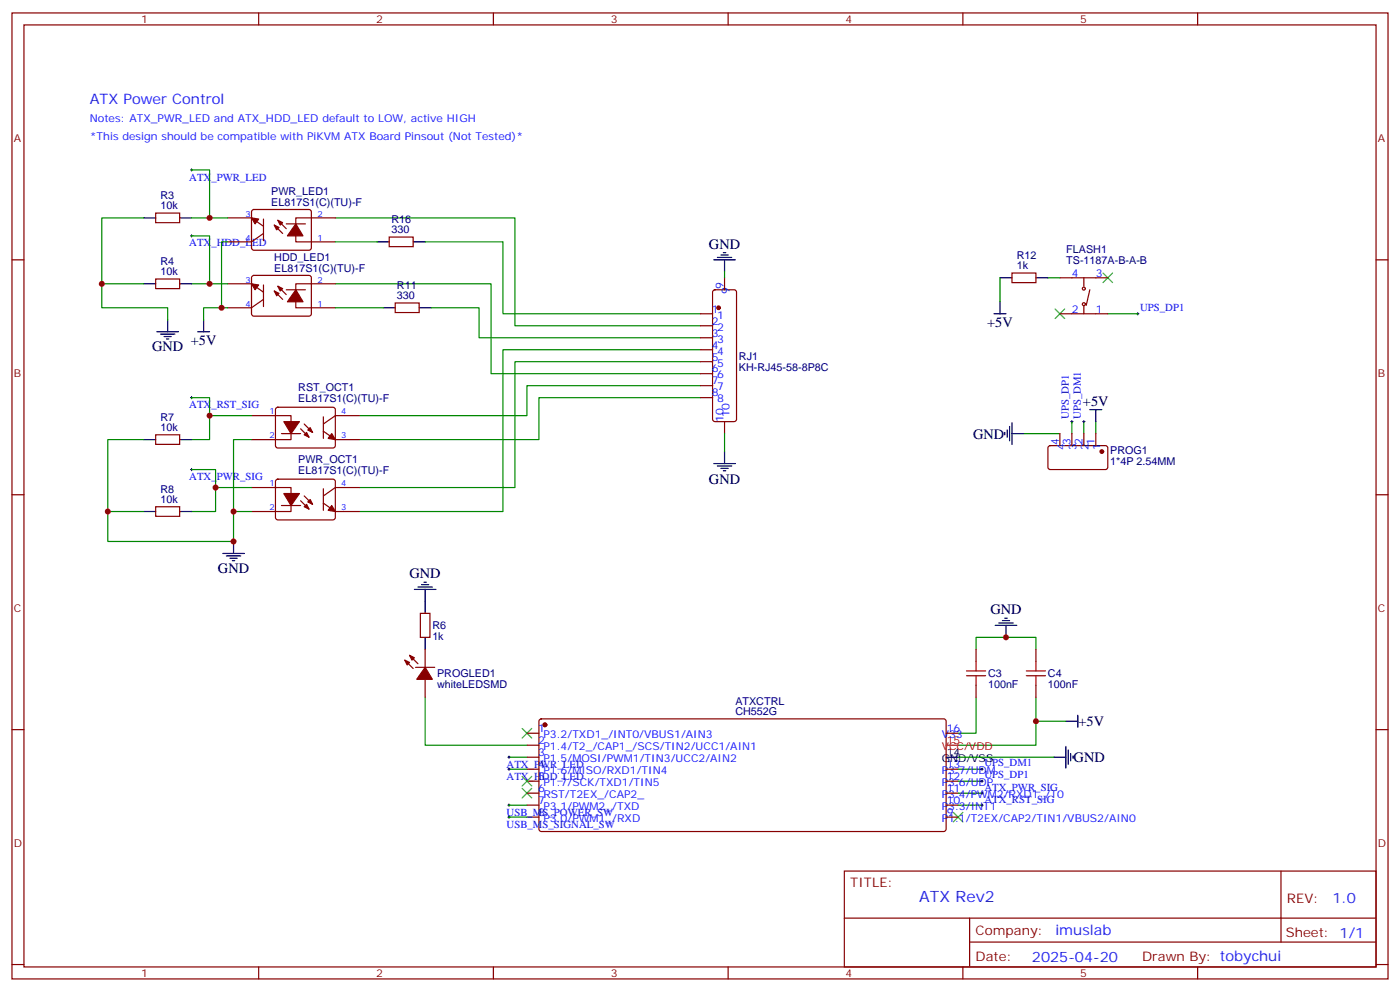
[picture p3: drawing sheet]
<svg xmlns="http://www.w3.org/2000/svg" width="412mm" height="292mm" viewBox="0 0 412 292" stroke-linecap="round" stroke-linejoin="round" font-family="sans-serif">
<g fill="none" stroke="#870000" stroke-width=".35">
<path d="M3.5 3.8h405.4v284.3h-405.4zM7.1 7.3h398.2v277.3h-398.2zM76.2 3.8v3.5M145.3 3.8v3.5M214.5 3.8v3.5M283.6 3.8v3.5M352.8 3.8v3.5M3.5 76.5h3.6M45.9 62.7h7v2.8h-7zM67 64.1h7.1l3.5 2.5M74.3 61.9l.5-.2h16.5l.4 .7v10.8l-.7 .5-16.5-.1-.4-.6v-10.6zM77.6 64.5v6.3"/>
<path d="M77.6 68.7l-3.5 2.5h-7.1M80.8 66.3l2.5 2.4M81.8 64.8l2.5 2.5M84.3 65.9h5.7M98.8 64.1h-11.7v7.1h11.7M114.7 69.8h7v2.8h-7zM405.3 76.5h3.6M45.9 82.1h7v2.8h-7zM67 83.5h7.1l3.5 2.5M74.3 81.3l.5-.2h16.5l.4 .7v10.8l-.7 .5-16.5-.1-.4-.6v-10.6zM77.6 88.1l-3.5 2.5h-7.1M77.6 83.9v6.3"/>
<path d="M80.8 85.7l2.5 2.4M81.8 84.2l2.5 2.5M84.3 85.3h5.7M98.8 83.5h-11.7v7.1h11.7M116.4 89.2h7.1v2.8h-7.1zM206.4 92.4h3.5M206.4 95.9h3.5M206.4 99.4h3.5M210.1 85.5l.5-.2h5.7l.5 .2 .2 .5v37.4l-.3 .5-.4 .2h-5.7l-.5-.2-.2-.5v-37.4zM213.4 81.8v3.5M298.1 80.4h7.1v2.8h-7.1zM312.2 92.4h14.1"/>
<path d="M312.2 81.8h14.1M319.3 81.8v2.4M319.3 89.9v2.5M321 85.3l-1 4.6M206.4 102.9h3.5M206.4 106.5h3.5M206.4 110h3.5M206.4 113.5h3.5M206.4 117.1h3.5M45.9 128h7v2.8h-7zM74.1 122.3h11.6v7.1h-11.6M81.4 120.1l.4-.2h16.5l.5 .7-.1 10.8-.6 .5-16.5-.1-.5-.6v-10.6z"/>
<path d="M82.9 127.6h5.6M88.5 126.2l2.5 2.5M89.6 124.8l2.5 2.5M95.2 126.9l3.6 2.5h7M95.2 122.7v6.3M105.8 122.3h-7l-3.6 2.5M213.4 124.1v3.5M308.9 131.4l.5-.2h16.5l.4 .7v5.9l-.7 .4h-16.5l-.4-.7v-5.6zM312.2 127.6v3.6M315.7 127.6v3.6M319.3 127.6v3.6M322.8 127.6v3.6"/>
<path d="M3.5 145.6h3.6M45.9 149.2h7v2.8h-7zM74.1 143.5h11.6v7.1h-11.6M81.4 141.2l.4-.2 16.5 .1 .5 .6-.1 10.9-.6 .4h-16.5l-.5-.7v-10.6zM82.9 148.8h5.6M88.5 147.4l2.5 2.5M89.6 146l2.5 2.4M95.2 143.9v6.3M95.2 148.1l3.6 2.5h7M105.8 143.5h-7l-3.6 2.5M405.3 145.6h3.6M119.2 194.3l2.5 2.5"/>
<path d="M120.6 192.9l2.5 2.5M122.4 196.4h5.7M123.8 180.6h2.8v7h-2.8zM125.2 191.1v5.3M125.2 200v5.2M287.5 191.1v3.6M305.2 191.1v3.6M3.5 214.8h3.6M155.2 215.8h3.5M155.2 219.4h3.5M159 211.8l.5-.2 118.8 .1 .4 .6-.1 32-.6 .5-118.8-.1-.5-.6v-31.8zM278.7 215.8h3.5"/>
<path d="M287.5 201.7v3.5M305.2 201.7v3.5M405.3 214.8h3.6M155.2 222.9h3.5M155.2 226.4h3.5M155.2 229.9h3.5M155.2 233.5h3.5M155.2 237h3.5M278.7 226.4h3.5M278.7 229.9h3.5M278.7 233.5h3.5M278.7 237h3.5"/>
<path d="M155.2 240.5h3.5M248.7 256.4h156.6v28.2h-156.6zM278.7 240.5h3.5M377.3 256.4v20.9M248.7 270.2h156.5M285.6 277.3h119.6M285.6 270.2v14.2M3.5 283.9h3.6M76.2 284.6v3.5M145.3 284.6v3.5M214.5 284.6v3.5M283.6 284.6v3.5"/>
<path d="M352.8 284.6v3.5M405.3 283.9h3.6"/>
<circle cx="319.3" cy="89.5" r=".44"/>
<circle cx="319.3" cy="84.9" r=".44"/>
</g>
<g fill="none" stroke="#008700" stroke-width=".35">
<path d="M56.4 50h5.3v14.1M42.3 64.1h-12.3v26.5h19.4v3.5M56.4 69.4h5.3v14.1M56.4 64.1h10.6M67 71.2h-1.7v19.4M98.8 64.1h52.9v31.8h54.7M98.8 71.2h12.3M125.2 71.2h23v21.2h58.2M30 83.5h12.3M56.4 83.5h10.6M67 90.6h-7v3.5M98.8 83.5h45.8v26.5h61.8"/>
<path d="M98.8 90.6h14.1M127 90.6h14.1v8.8h65.3M213.4 80v1.8M294.6 81.8v7M308.7 81.8h3.5M326.3 92.4h8.8M56.4 117.1h5.3v5.2M206.4 117.1h-47.7v12.3h-52.9M206.4 113.5h-51.2v8.8h-49.4M206.4 106.5h-54.7v37h-45.9M206.4 102.9h-58.2v47.7h-42.4M42.3 129.4h-10.6v21.2h10.6"/>
<path d="M56.4 138.2h7.1v5.3M74.1 122.3h-12.4v7.1h-5.3M74.1 129.4h-5.3v30h-37.1v-8.8M213.4 127.6v5.3M301.6 127.6h10.6M315.7 124.1v3.5M319.3 124.1v3.5M322.8 124.1v3.5M68.8 150.6h5.3M74.1 143.5h-10.6v7.1h-7.1M287.5 191.1v-3.5h17.7v3.5M125.2 205.2v14.2h30"/>
<path d="M287.5 205.2v10.6h-5.3M305.2 205.2v14.2h-23M305.2 212.3h8.8M149.9 222.9h5.3M149.9 237h5.3M149.9 226.4h5.3M282.2 222.9h28.2M282.2 237h7.1M282.2 233.5h7.1M282.2 229.9h7.1M282.2 226.4h7.1M149.9 240.5h5.3"/>
</g>
<g fill="none" stroke="#000" stroke-width=".29">
<path d="M56.1 50h.7M56.4 49.7v.7M56.1 69.4h.7M56.4 69.1v.7M334.8 92.4h.7M335.1 92v.7M56.1 117.1h.7M56.4 116.7v.7M56.1 138.2h.7M56.4 137.9v.7M315.4 124.1h.7M315.7 123.8v.7"/>
<path d="M318.9 124.1h.7M319.3 123.8v.7M149.6 226.4h.7M149.6 237h.7M149.6 222.9h.7M149.9 222.5v.7M149.9 226.1v.7M149.9 236.6v.7M288.9 226.4h.7M288.9 229.9h.7M288.9 233.5h.7M288.9 237h.7"/>
<path d="M289.3 226.1v.7M289.3 229.6v.7M289.3 233.1v.7M289.3 236.6v.7M149.6 240.5h.7M149.9 240.2v.7"/>
</g>
<g fill="#870000" stroke="#870000" stroke-width=".35">
<path d="M97.7 127.6l1.1 1.8-2.1-.4z"/>
<path d="M90.3 127.3l.7 1.4-1.4-.7z"/>
<path d="M90.7 126.6l.7-.7 .7 1.4z"/>
<path d="M83.6 124.1h4.6l-2.5 3.5z"/>
<path d="M97.7 148.8l1.1 1.8-2.1-.4z"/>
<path d="M89.6 149.2l.7-.8 .7 1.5z"/>
<path d="M90.7 147.7l.7-.7 .7 1.4z"/>
<path d="M83.6 145.3h4.6l-2.5 3.5z"/>
<path d="M74.1 83.5l2.1 .4-1.1 1.4z"/>
<path d="M81.8 84.2l1.5 .7-.8 .8z"/>
<path d="M80.8 85.7l1.4 .7-.7 .7z"/>
<path d="M87.1 85.3l2.2 3.5h-4.6z"/>
<path d="M74.1 64.1l2.1 .4-1.1 1.4z"/>
<path d="M81.8 64.8l1.5 .7-.8 .8z"/>
<path d="M80.8 66.3l1.4 .7-.7 .7z"/>
<path d="M87.1 65.9l2.2 3.5h-4.6z"/>
<path d="M120.6 192.9l1.5 .7-.7 .7z"/>
<path d="M119.2 194.3l1.4 .7-.7 .7z"/>
<path d="M125.2 196.4l2.2 3.6h-4.6z"/>
<circle cx="211.7" cy="90.6" r=".53"/>
<circle cx="324.6" cy="132.9" r=".53"/>
<circle cx="160.5" cy="213.4" r=".53"/>
</g>
<g fill="none" stroke="#000" stroke-width=".35">
<path d="M42.3 64.1h3.6M52.9 64.1h3.5M111.1 71.2h3.6M121.7 71.2h3.5M210.3 76.5h6.3M211.3 75.8h4.2M212.4 75.1h2.1M213.1 74.4h.7M213.4 76.5v3.5M42.3 83.5h3.6M46.2 97.6h6.4M47.3 98.4h4.2"/>
<path d="M48.3 99.1h2.1M49 99.8h.7M49.4 94.1v3.5M52.9 83.5h3.5M58.2 97.6h3.5M60 94.1v3.5M112.9 90.6h3.5M123.5 90.6h3.5M292.8 92.4h3.5M294.6 81.8h3.5M294.6 88.8v3.6M305.2 81.8h3.5"/>
<path d="M42.3 129.4h3.6M52.9 129.4h3.5M210.3 136.5h6.3M211.3 137.2h4.2M212.4 137.9h2.1M213.1 138.6h.7M213.4 132.9v3.6M296 127.3v.7M296.7 126.6v2.1M297.4 125.5v4.3M298.1 127.6h3.5M298.1 124.5v6.3"/>
<path d="M321 120.6h3.6M322.8 120.6v3.5M42.3 150.6h3.6M52.9 150.6h3.5M68.8 159.4v3.5M65.6 162.9h6.4M66.7 163.6h4.2M67.7 164.3h2.1M68.4 165h.7M122.1 173.5h6.3M123.1 172.8h4.3M124.2 172.1h2.1"/>
<path d="M124.9 171.4h.7M125.2 173.5v7.1M125.2 187.6v3.5M293.2 184.1h6.3M294.2 183.4h4.2M295.3 182.7h2.1M296 182h.7M296.3 184.1v3.5M314 212.3h3.5M314 219.7v6.4M317.5 210.5v3.6M278.7 222.9h3.5"/>
<path d="M310.4 222.9h3.6M314.7 220.8v4.2M315.4 221.8v2.1M316.1 222.5v.7"/>
</g>
<path d="M310.8 90.9l2.8 2.9M313.6 90.9l-2.8 2.9M324.9 80.4l2.8 2.8M327.7 80.4l-2.8 2.8M153.8 214.4l2.8 2.8M156.6 214.4l-2.8 2.8M153.8 232.1l2.8 2.8M153.8 228.5l2.8 2.9M156.6 232.1l-2.8 2.8M156.6 228.5l-2.8 2.9M280.8 239.1l2.8 2.8M283.6 239.1l-2.8 2.8" fill="none" stroke="#3c3" stroke-width=".35"/>
<path d="M284.7 197.5h5.6M284.7 198.9h5.6M287.5 194.7v2.8M287.5 198.9v2.8M302.3 197.5h5.7M302.3 198.9h5.7M305.2 194.7v2.8M305.2 198.9v2.8" fill="none" stroke="#a10000" stroke-width=".35"/>
<path d="M278.7 219.4h3.5" fill="none" stroke="#f00" stroke-width=".35"/>
<g fill="#c00">
<circle cx="61.7" cy="64.1" r=".88"/>
<circle cx="61.7" cy="83.5" r=".88"/>
<circle cx="30" cy="83.5" r=".88"/>
<circle cx="65.3" cy="90.6" r=".88"/>
<circle cx="63.5" cy="143.5" r=".88"/>
<circle cx="61.7" cy="122.3" r=".88"/>
<circle cx="68.8" cy="150.6" r=".88"/>
<circle cx="31.8" cy="150.6" r=".88"/>
<circle cx="68.8" cy="159.4" r=".88"/>
<circle cx="296.3" cy="187.6" r=".88"/>
<circle cx="305.2" cy="212.3" r=".88"/>
</g>
<text font-size="4.6" fill="#00f" x="270.8" y="265.4">ATX Rev2</text>
<g font-size="4.2" fill="#00f">
<text x="26.5" y="30.6">ATX Power Control</text>
<text x="392.5" y="265.7">1.0</text>
<text x="310.9" y="275.2">imuslab</text>
<text x="304" y="283">2025-04-20</text>
</g>
<g font-size="4.2">
<text x="208.8" y="73.3">GND</text>
<text x="56.2" y="101.6">+5V</text>
<text x="290.8" y="96.3">+5V</text>
<text x="44.8" y="103.3">GND</text>
<text x="319" y="119.5">+5V</text>
<text x="286.6" y="129.1">GND</text>
<text x="208.8" y="142.5">GND</text>
<text x="64.2" y="168.6">GND</text>
<text x="120.6" y="170.3">GND</text>
<text x="291.7" y="180.9">GND</text>
<text x="317.7" y="213.7">+5V</text>
<text x="316.3" y="224.3">GND</text>
</g>
<g font-size="3.9" fill="#800">
<text x="250.5" y="261">TITLE:</text>
<text x="379.1" y="265.7">REV:</text>
<text x="287.4" y="275.2">Company:</text>
<text x="378.7" y="275.8">Sheet: 1/1</text>
<text x="287.4" y="282.9">Date:</text>
<text x="336.4" y="282.9">Drawn By: tobychui</text>
</g>
<g font-size="3.2" fill="#800">
<text x="41.6" y="6.8">1</text>
<text x="110.8" y="6.8">2</text>
<text x="179.9" y="6.8">3</text>
<text x="249.1" y="6.8">4</text>
<text x="318.2" y="6.8">5</text>
<text x="4.1" y="41.9">A</text>
<text x="405.9" y="41.9">A</text>
<text x="4.1" y="111.1">B</text>
<text x="405.9" y="111.1">B</text>
<text x="4.1" y="180.2">C</text>
<text x="405.9" y="180.2">C</text>
<text x="4.1" y="249.3">D</text>
<text x="405.9" y="249.3">D</text>
<text x="41.6" y="287.6">1</text>
<text x="110.8" y="287.6">2</text>
<text x="179.9" y="287.6">3</text>
<text x="249.1" y="287.6">4</text>
<text x="318.2" y="287.6">5</text>
</g>
<g font-size="3.2" fill="#00f">
<text x="26.5" y="35.9">Notes: ATX_PWR_LED and ATX_HDD_LED default to LOW, active HIGH</text>
<text x="26.5" y="41.2">*This design should be compatible with PiKVM ATX Board Pinsout (Not Tested)*</text>
<text x="55.7" y="53.1">ATX_PWR_LED</text>
<text x="55.7" y="72.5">ATX_HDD_LED</text>
<text x="315.7" y="81.4">4</text>
<text x="322.8" y="81.4">3</text>
<text x="213.1" y="85.1" transform="rotate(-90 213.1 85.1)">9</text>
<text x="214.8" y="86.6" transform="rotate(-90 214.8 86.6)">9</text>
<text x="209.7" y="92">1</text>
<text x="209.7" y="95.5">2</text>
<text x="211.2" y="93.8">1</text>
<text x="315.7" y="92">2</text>
<text x="322.8" y="92">1</text>
<text x="335.8" y="91.5">UPS_DP1</text>
<text x="209.7" y="99.1">3</text>
<text x="211.2" y="97.3">2</text>
<text x="211.2" y="100.8">3</text>
<text x="209.7" y="102.6">4</text>
<text x="209.7" y="106.1">5</text>
<text x="211.2" y="104.4">4</text>
<text x="211.2" y="107.9">5</text>
<text x="209.7" y="109.6">6</text>
<text x="209.7" y="113.2">7</text>
<text x="211.2" y="111.4">6</text>
<text x="55.7" y="120">ATX_RST_SIG</text>
<text x="209.7" y="116.7">8</text>
<text x="211.2" y="114.9">7</text>
<text x="211.2" y="118.5">8</text>
<text x="213.1" y="124.3" transform="rotate(-90 213.1 124.3)">10</text>
<text x="214.8" y="122.8" transform="rotate(-90 214.8 122.8)">10</text>
<text x="314.9" y="123.4" transform="rotate(-90 314.9 123.4)">UPS_DP1</text>
<text x="318.4" y="123.4" transform="rotate(-90 318.4 123.4)">UPS_DM1</text>
<text x="311.9" y="131" transform="rotate(-90 311.9 131)">4</text>
<text x="315.4" y="131" transform="rotate(-90 315.4 131)">3</text>
<text x="318.9" y="131" transform="rotate(-90 318.9 131)">2</text>
<text x="322.4" y="131" transform="rotate(-90 322.4 131)">1</text>
<text x="313.6" y="132.5" transform="rotate(-90 313.6 132.5)">4</text>
<text x="317.1" y="132.5" transform="rotate(-90 317.1 132.5)">3</text>
<text x="320.7" y="132.5" transform="rotate(-90 320.7 132.5)">2</text>
<text x="324.2" y="132.5" transform="rotate(-90 324.2 132.5)">1</text>
<text x="55.7" y="141.1">ATX_PWR_SIG</text>
<text x="158.6" y="215.5">1</text>
<text x="278.9" y="215.5">16</text>
<text x="158.6" y="219">2</text>
<text x="160.1" y="217.2">P3.2/TXD1_/INT0/VBUS1/AIN3</text>
<text x="160.1" y="220.8">P1.4/T2_/CAP1_/SCS/TIN2/UCC1/AIN1</text>
<text x="277.4" y="217.2">V33</text>
<text x="149.2" y="226">ATX_PWR_LED</text>
<text x="158.6" y="222.5">3</text>
<text x="158.6" y="226.1">4</text>
<text x="160.1" y="224.3">P1.5/MOSI/PWM1/TIN3/UCC2/AIN2</text>
<text x="160.1" y="227.8">P1.6/MISO/RXD1/TIN4</text>
<text x="277.4" y="227.8">P3.7/UDM</text>
<text x="278.9" y="226.1">13</text>
<text x="290" y="225.5">UPS_DM1</text>
<text x="149.2" y="229.5">ATX_HDD_LED</text>
<text x="158.6" y="229.6">5</text>
<text x="158.6" y="233.1">6</text>
<text x="160.1" y="231.4">P1.7/SCK/TXD1/TIN5</text>
<text x="277.4" y="231.4">P3.6/UDP</text>
<text x="278.9" y="233.1">11</text>
<text x="278.9" y="229.6">12</text>
<text x="290" y="229.1">UPS_DP1</text>
<text x="290" y="232.8">ATX_PWR_SIG</text>
<text x="158.6" y="236.6">7</text>
<text x="160.1" y="234.9">RST/T2EX_/CAP2_</text>
<text x="160.1" y="238.4">P3.1/PWM2_/TXD</text>
<text x="277.4" y="238.4">P3.3/INT1</text>
<text x="277.4" y="234.9">P3.4/PWM2/RXD1_/T0</text>
<text x="278.9" y="236.6">10</text>
<text x="290" y="236.4">ATX_RST_SIG</text>
<text x="149.2" y="240.1">USB_MS_POWER_SW</text>
<text x="149.2" y="243.7">USB_MS_SIGNAL_SW</text>
<text x="158.6" y="240.2">8</text>
<text x="160.1" y="241.9">P3.0/PWM1_/RXD</text>
<text x="277.4" y="241.9">P1.1/T2EX/CAP2/TIN1/VBUS2/AIN0</text>
<text x="278.9" y="240.2">9</text>
</g>
<g font-size="3.2" fill="#000080">
<text x="47.3" y="58.5">R3</text>
<text x="79.9" y="57.5">PWR_LED1</text>
<text x="47.3" y="61.7">10k</text>
<text x="79.9" y="60.6">EL817S1(C)(TU)-F</text>
<text x="115.3" y="65.5">R16</text>
<text x="115.3" y="68.7">330</text>
<text x="47.3" y="77.9">R4</text>
<text x="80.8" y="76.9">HDD_LED1</text>
<text x="299.5" y="76.2">R12</text>
<text x="314.1" y="77.6">TS-1187A-B-A-B</text>
<text x="314.1" y="74.5">FLASH1</text>
<text x="47.3" y="81.1">10k</text>
<text x="80.8" y="80">EL817S1(C)(TU)-F</text>
<text x="299.5" y="79.3">1k</text>
<text x="116.9" y="88.1">330</text>
<text x="116.9" y="84.9">R11</text>
<text x="217.7" y="105.9">RJ1</text>
<text x="217.7" y="109.1">KH-RJ45-58-8P8C</text>
<text x="87.9" y="118.3">EL817S1(C)(TU)-F</text>
<text x="87.9" y="115.1">RST_OCT1</text>
<text x="47.3" y="123.8">R7</text>
<text x="47.3" y="126.9">10k</text>
<text x="87.9" y="136.3">PWR_OCT1</text>
<text x="327" y="136.9">1*4P 2.54MM</text>
<text x="327" y="133.7">PROG1</text>
<text x="87.9" y="139.5">EL817S1(C)(TU)-F</text>
<text x="47.3" y="148.1">10k</text>
<text x="47.3" y="145">R8</text>
<text x="127.4" y="185.2">R6</text>
<text x="127.4" y="188.4">1k</text>
<text x="128.8" y="202.5">whiteLEDSMD</text>
<text x="128.8" y="199.4">PROGLED1</text>
<text x="291" y="202.5">100nF</text>
<text x="291" y="199.3">C3</text>
<text x="308.7" y="202.5">100nF</text>
<text x="308.7" y="199.3">C4</text>
<text x="216.6" y="207.4">ATXCTRL</text>
<text x="216.6" y="210.5">CH552G</text>
</g>
<g font-size="3.2" fill="#f00">
<text x="277.4" y="220.8">VCC/VDD</text>
<text x="278.9" y="219">15</text>
</g>
<g font-size="3.2">
<text x="277.4" y="224.3">GND/VSS</text>
<text x="278.9" y="222.5">14</text>
</g>
<g font-size="2.5" fill="#00f">
<text x="72.3" y="63.8">3</text>
<text x="93.5" y="63.8">2</text>
<text x="72.3" y="70.8">4</text>
<text x="93.5" y="70.8">1</text>
<text x="72.3" y="83.2">3</text>
<text x="93.5" y="83.2">2</text>
<text x="72.3" y="90.2">4</text>
<text x="93.5" y="90.2">1</text>
<text x="79.4" y="122">1</text>
<text x="100.5" y="122">4</text>
<text x="79.4" y="129">2</text>
<text x="100.5" y="129">3</text>
<text x="79.4" y="143.2">1</text>
<text x="100.5" y="143.2">4</text>
<text x="79.4" y="150.2">2</text>
<text x="100.5" y="150.2">3</text>
</g>
</svg>
